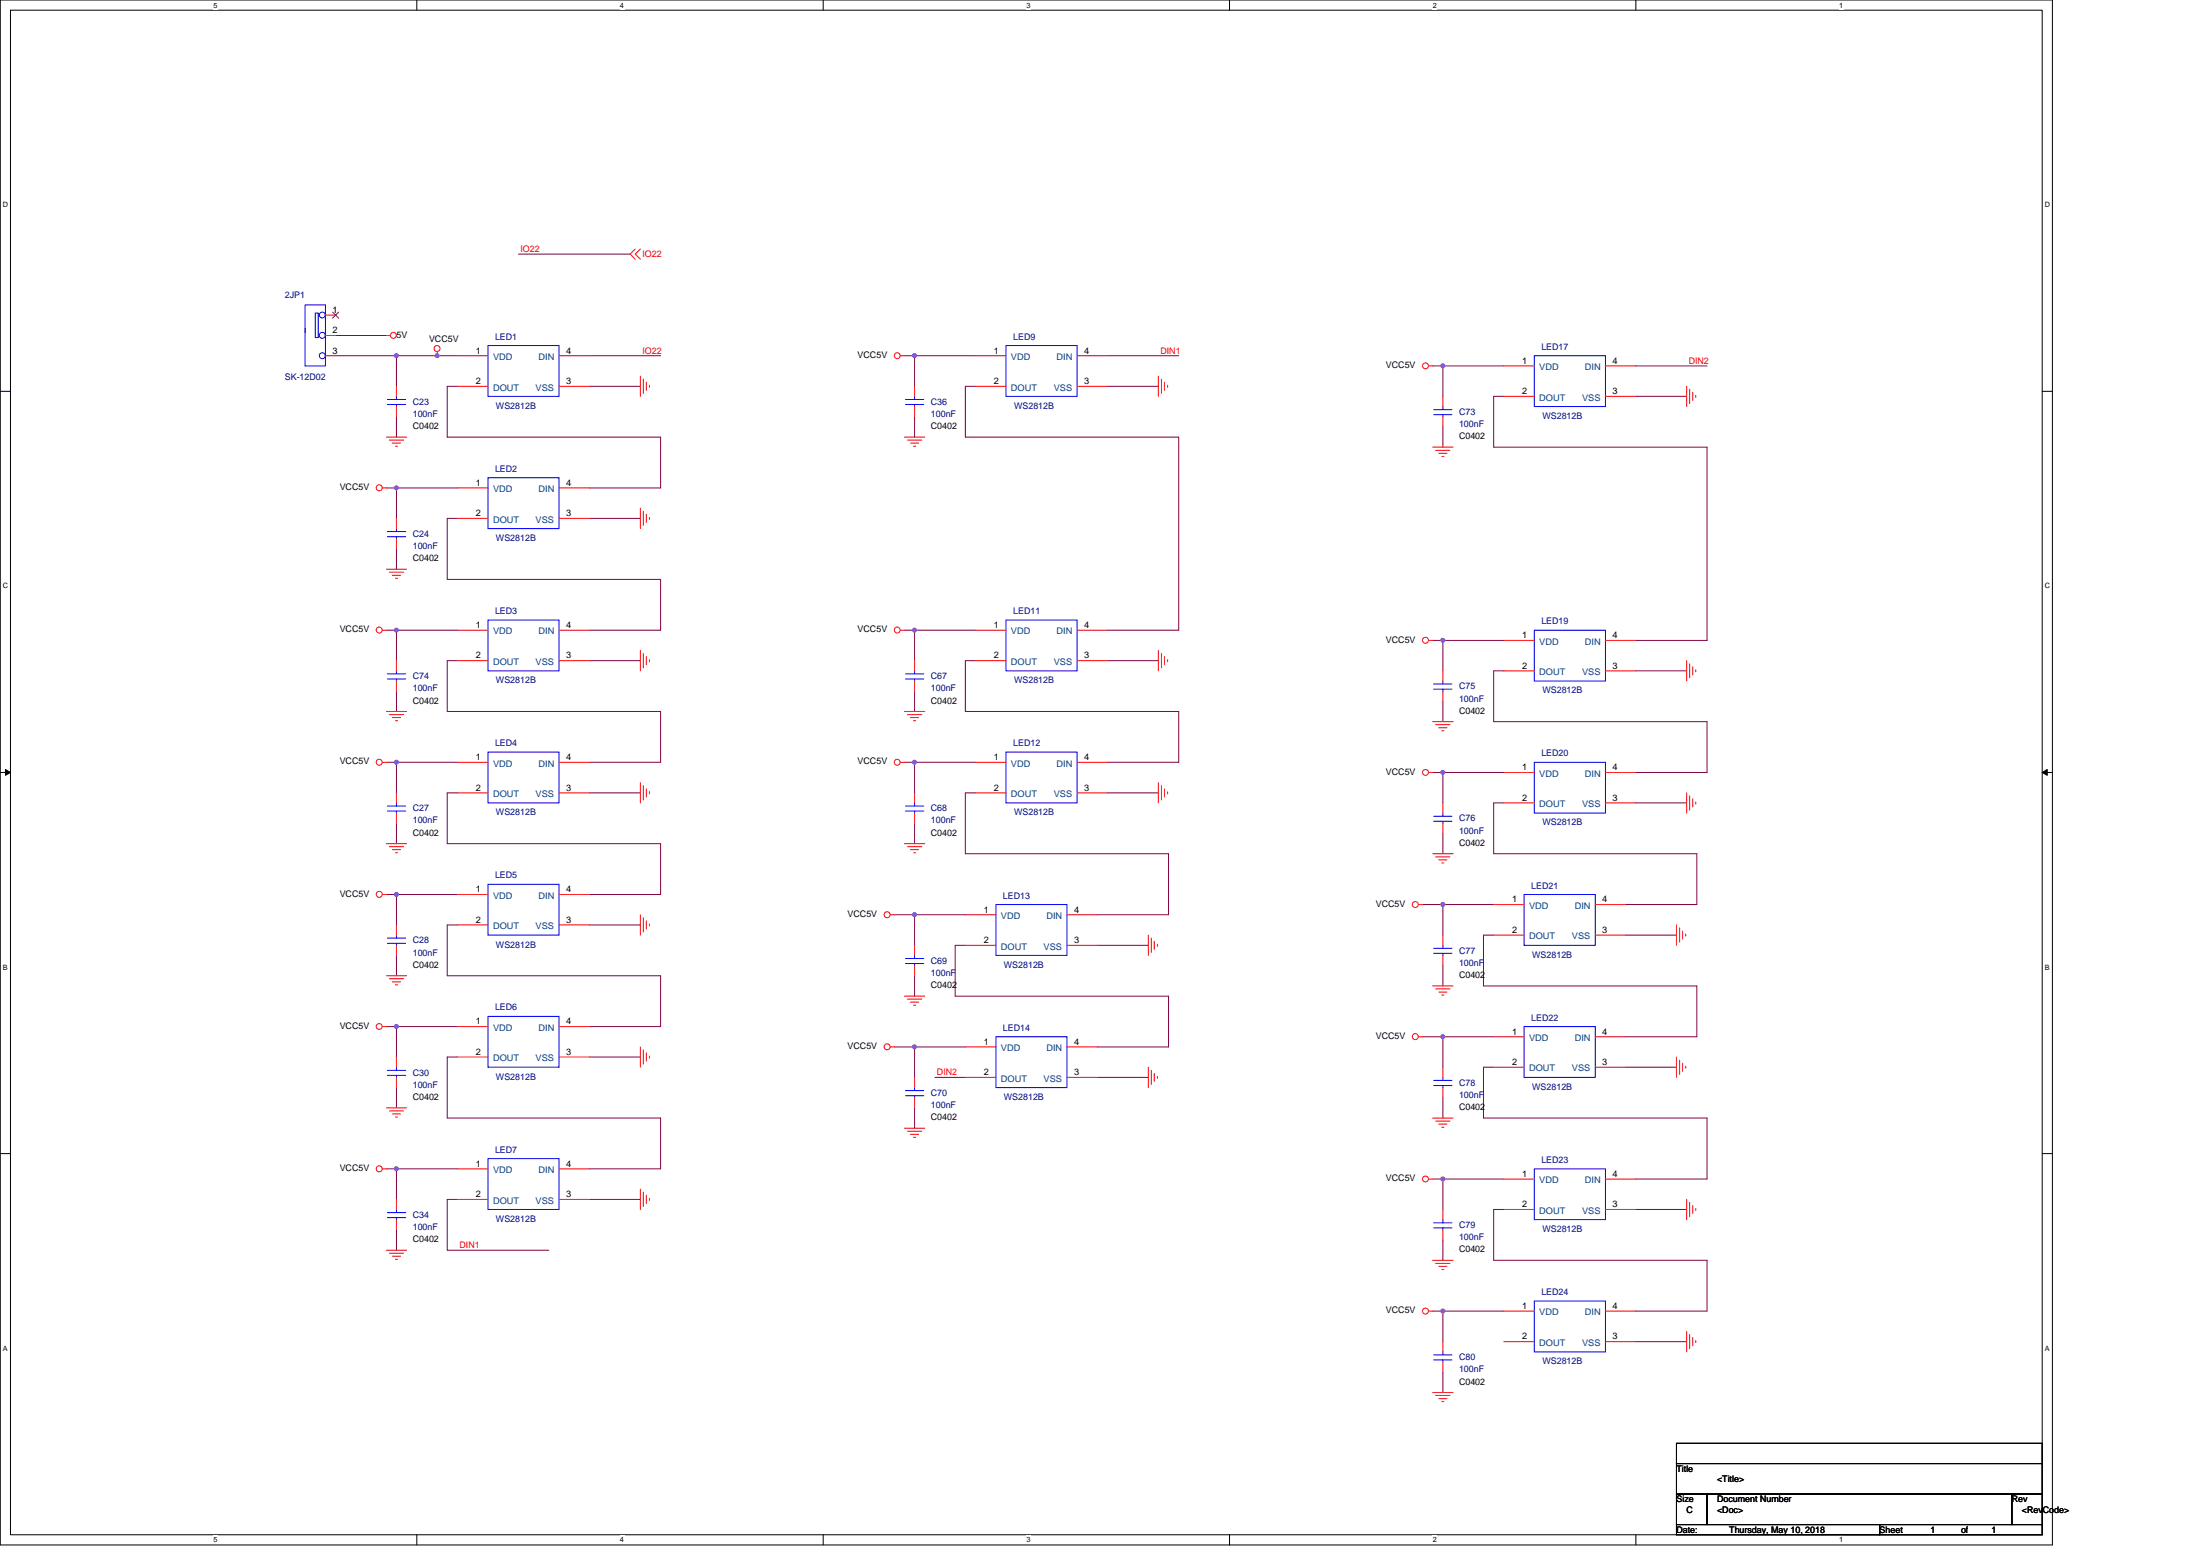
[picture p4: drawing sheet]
<svg xmlns="http://www.w3.org/2000/svg" width="297mm" height="210mm" viewBox="0 0 297 210" stroke-linecap="round" stroke-linejoin="round" font-family="sans-serif">
<path d="M0 0h277.1v208.5h-277.1zM1.4 1.4h274.3v205.7h-274.3z" fill="none" stroke="#000" stroke-width=".14"/>
<g fill="#fff">
<path d="M28.8 .1h.6v1.1h-.6z"/>
<path d="M28.8 207.3h.6v1.1h-.6z"/>
</g>
<path d="M56.3 0v1.4M56.3 207.1v1.4" fill="none" stroke="#000" stroke-width=".14"/>
<g fill="#fff">
<path d="M83.7 .1h.6v1.1h-.6z"/>
<path d="M83.7 207.3h.6v1.1h-.6z"/>
</g>
<path d="M111.1 0v1.4M111.1 207.1v1.4" fill="none" stroke="#000" stroke-width=".14"/>
<g fill="#fff">
<path d="M138.6 .1h.5v1.1h-.5z"/>
<path d="M138.6 207.3h.5v1.1h-.5z"/>
</g>
<path d="M166 0v1.4M166 207.1v1.4" fill="none" stroke="#000" stroke-width=".14"/>
<g fill="#fff">
<path d="M193.4 .1h.6v1.1h-.6z"/>
<path d="M193.4 207.3h.6v1.1h-.6z"/>
</g>
<path d="M220.9 0v1.4M220.9 207.1v1.4" fill="none" stroke="#000" stroke-width=".14"/>
<g fill="#fff">
<path d="M248.3 .1h.6v1.1h-.6z"/>
<path d="M248.3 207.3h.6v1.1h-.6z"/>
<path d="M.4 27.1h.7v1.1h-.7z"/>
<path d="M276.1 27.1h.7v1.1h-.7z"/>
<path d="M.4 78.5h.7v1.1h-.7z"/>
<path d="M276.1 78.5h.7v1.1h-.7z"/>
</g>
<path d="M0 52.8h1.4M275.7 52.8h1.4" fill="none" stroke="#000" stroke-width=".14"/>
<g fill="#fff">
<path d="M.4 130h.7v1.1h-.7z"/>
<path d="M276.1 130h.7v1.1h-.7z"/>
</g>
<path d="M0 104.2h1.4M275.7 104.2h1.4" fill="none" stroke="#000" stroke-width=".14"/>
<path d="M.7 103.8l.7 .4-.7 .4zM275.7 104.2l.7-.4v.8z" fill="#000" stroke="#000" stroke-width=".14"/>
<g fill="#fff">
<path d="M.4 181.4h.7v1.1h-.7z"/>
<path d="M276.1 181.4h.7v1.1h-.7z"/>
</g>
<path d="M0 155.7h1.4M275.7 155.7h1.4M226.4 194.8h49.3v2.7h-49.3zM226.4 197.5h49.3v4.1h-49.3zM226.4 201.6h4.1v4.1h-4.1zM226.4 205.7h27.4v1.4h-27.4zM230.5 201.6h41.1v4.1h-41.1zM253.8 205.7h21.9v1.4h-21.9zM271.6 201.6h4.1v4.1h-4.1z" fill="none" stroke="#000" stroke-width=".14"/>
<g fill="none" stroke="#800040" stroke-width=".14">
<path d="M70 34.3h15.1M45.3 48h8.2M45.3 45.3h6.9M53.5 48v4.1M53.5 56.2v2.8M53.5 48h8.3M61.8 52.1h-1.4v6.9h28.8v6.8h-9.6M79.6 48h9.6M79.6 52.1h6.9M122.1 48h1.4M123.5 48h8.2M123.5 48v4.1"/>
<path d="M123.5 56.2v2.8M131.7 52.1h-1.4v6.9h28.8v26h-9.6M149.5 48h9.6M149.5 52.1h6.9M193.4 49.4h1.4M194.8 57.6v2.7M194.8 49.4v4.1M194.8 49.4h8.2M203 53.5h-1.3v6.8h28.8v26.1h-9.6M220.9 53.5h6.8M220.9 49.4h9.6M52.2 65.8h1.3"/>
<path d="M53.5 65.8h8.3M53.5 65.8v4.2M53.5 74.1v2.7M61.8 70h-1.4v8.2h28.8v6.8h-9.6M79.6 70h6.9M52.2 85h1.3M53.5 85v4.2M53.5 93.3v2.7M53.5 85h8.3M61.8 89.2h-1.4v6.8h28.8v6.9h-9.6M79.6 89.2h6.9M122.1 85h1.4"/>
<path d="M123.5 85h8.2M123.5 85v4.2M123.5 93.3v2.7M131.7 89.2h-1.4v6.8h28.8v6.9h-9.6M149.5 89.2h6.9M193.4 86.4h1.4M194.8 86.4v4.1M194.8 94.6v2.8M194.8 86.4h8.2M203 90.5h-1.3v6.9h28.8v6.8h-9.6M220.9 90.5h6.8M52.2 102.9h1.3"/>
<path d="M53.5 102.9h8.3M53.5 102.9v4.1M53.5 111.1v2.8M61.8 107h-1.4v6.9h28.8v6.8h-9.6M79.6 107h6.9M122.1 102.9h1.4M123.5 102.9h8.2M123.5 102.9v4.1M123.5 111.1v2.8M131.7 107h-1.4v8.2h27.5v8.2h-9.6M149.5 107h6.9M193.4 104.2h1.4"/>
<path d="M194.8 104.2v4.2M194.8 112.5v2.7M194.8 104.2h8.2M203 108.4h-1.3v6.8h27.4v6.9h-9.6M220.9 108.4h6.8M52.2 120.7h1.3M52.2 138.5h1.3M53.5 138.5h8.3M53.5 120.7v4.1M53.5 128.9v2.8M53.5 138.5v4.1M53.5 120.7h8.3"/>
<path d="M61.8 124.8h-1.4v6.9h28.8v6.8h-9.6M79.6 124.8h6.9M120.8 123.4h2.7M123.5 123.4v4.2M123.5 131.7v2.7M123.5 123.4h6.8M130.3 127.6h-1.3v6.8h28.8v6.9h-9.6M148.2 127.6h6.8M192.1 122.1h2.7M192.1 139.9h2.7M194.8 122.1v4.1M194.8 130.3v2.8"/>
<path d="M194.8 139.9v4.1M194.8 139.9h6.9M194.8 122.1h6.9M201.7 126.2h-1.4v6.9h28.8v6.8h-9.6M219.5 126.2h6.9M52.2 157.7h1.3M53.5 146.8v2.7M53.5 157.7v4.2M53.5 157.7h8.3M61.8 142.6h-1.4v8.3h28.8v6.8h-9.6M79.6 142.6h6.9M120.8 141.3h2.7"/>
<path d="M123.5 141.3v4.1M123.5 149.5v2.8M123.5 141.3h6.8M126.2 145.4h4.1M148.2 145.4h6.8M193.4 159.1h1.4M194.8 159.1h8.2M194.8 148.1v2.8M194.8 159.1v4.1M201.7 144h-1.4v6.9h30.2v8.2h-9.6M219.5 144h6.9M53.5 166v2.7"/>
<path d="M61.8 161.9h-1.4v6.8h13.7M79.6 161.9h6.9M193.4 176.9h1.4M194.8 176.9h8.2M194.8 167.3v2.8M194.8 176.9v4.2M203 163.2h-1.3v6.9h28.8v6.8h-9.6M220.9 163.2h6.8M194.8 185.2v2.7M220.9 181.1h6.8"/>
</g>
<g fill="#f0f" stroke="#f0f" stroke-width=".14">
<circle cx="59" cy="48" r=".27"/>
<circle cx="53.5" cy="85" r=".27"/>
<circle cx="53.5" cy="120.7" r=".27"/>
<circle cx="53.5" cy="138.5" r=".27"/>
<circle cx="53.5" cy="157.7" r=".27"/>
<circle cx="123.5" cy="48" r=".27"/>
<circle cx="123.5" cy="85" r=".27"/>
<circle cx="123.5" cy="123.4" r=".27"/>
<circle cx="123.5" cy="141.3" r=".27"/>
<circle cx="194.8" cy="86.4" r=".27"/>
<circle cx="194.8" cy="122.1" r=".27"/>
<circle cx="53.5" cy="65.8" r=".27"/>
<circle cx="53.5" cy="102.9" r=".27"/>
<circle cx="123.5" cy="102.9" r=".27"/>
<circle cx="194.8" cy="49.4" r=".27"/>
<circle cx="194.8" cy="104.2" r=".27"/>
<circle cx="194.8" cy="139.9" r=".27"/>
<circle cx="194.8" cy="159.1" r=".27"/>
<circle cx="194.8" cy="176.9" r=".27"/>
<circle cx="53.5" cy="48" r=".27"/>
</g>
<g fill="none" stroke="#f00" stroke-width=".14">
<path d="M85.8 33.6l-.7 .7 .7 .7M86.5 33.6l-.7 .7 .7 .7M43.9 42.5h1.4M43.9 48h1.4M43.9 45.3h1.4M52.2 45.3h.5M52.2 59h2.7M52.6 59.4h1.9M53 59.8h1.1M53.5 54.9v1.3M53.5 52.1v1.4M59 47.5v.5"/>
<path d="M61.8 48h4.1M61.8 52.1h4.1M75.5 52.1h4.1M75.5 48h4.1M86.5 50.8v2.7M86.9 51.2v1.9M87.3 51.6v1.1M87.7 52v.3M121.6 48h.5M122.1 59h2.8M122.5 59.4h2M122.9 59.8h1.1"/>
<path d="M123.5 54.9v1.3M123.5 52.1v1.4M131.7 48h4.1M131.7 52.1h4.1M145.4 52.1h4.1M145.4 48h4.1M156.4 50.8v2.7M156.8 51.2v1.9M157.2 51.6v1.1M157.6 52v.3M192.9 49.4h.5M194.8 56.2v1.4"/>
<path d="M194.8 53.5v1.4M203 49.4h4.2M203 53.5h4.2M216.8 53.5h4.1M216.8 49.4h4.1M227.7 52.1v2.8M228.1 52.5v2M228.6 52.9v1.1M229 53.4v.2M51.6 65.8h.6M52.2 76.8h2.7M52.6 77.2h1.9"/>
<path d="M53 77.6h1.1M53.4 60.2h.3M53.4 78h.3M53.5 72.7v1.4M53.5 70v1.3M61.8 65.8h4.1M61.8 70h4.1M75.5 70h4.1M75.5 65.8h4.1M86.5 68.6v2.7M86.9 69v1.9M87.3 69.4v1.1"/>
<path d="M87.7 69.8v.3M123.4 60.2h.2M193.4 60.3h2.8M193.8 60.8h2M194.3 61.2h1.1M194.7 61.6h.2M51.6 85h.6M52.2 96h2.7M52.6 96.4h1.9M53 96.8h1.1M53.4 97.3h.3M53.5 91.9v1.4"/>
<path d="M53.5 89.2v1.3M61.8 85h4.1M61.8 89.2h4.1M75.5 89.2h4.1M75.5 85h4.1M86.5 87.8v2.7M86.9 88.2v1.9M87.3 88.6v1.1M87.7 89v.3M121.6 85h.5M122.1 96h2.8M122.5 96.4h2"/>
<path d="M122.9 96.8h1.1M123.4 97.3h.2M123.5 91.9v1.4M123.5 89.2v1.3M131.7 85h4.1M131.7 89.2h4.1M145.4 89.2h4.1M145.4 85h4.1M156.4 87.8v2.7M156.8 88.2v1.9M157.2 88.6v1.1M157.6 89v.3"/>
<path d="M192.9 86.4h.5M193.4 97.4h2.8M193.8 97.8h2M194.3 98.2h1.1M194.7 98.6h.2M194.8 93.3v1.3M194.8 90.5v1.4M203 86.4h4.2M203 90.5h4.2M216.8 90.5h4.1M216.8 86.4h4.1M227.7 89.2v2.7"/>
<path d="M228.1 89.6v1.9M228.6 90v1.1M229 90.4v.3M51.6 102.9h.6M52.2 113.9h2.7M52.6 114.3h1.9M53 114.7h1.1M53.4 115.1h.3M53.5 109.7v1.4M53.5 107v1.4M61.8 102.9h4.1M61.8 107h4.1"/>
<path d="M75.5 107h4.1M75.5 102.9h4.1M86.5 105.6v2.8M86.9 106v1.9M87.3 106.4v1.1M87.7 106.8v.3M121.6 102.9h.5M122.1 113.9h2.8M122.5 114.3h2M122.9 114.7h1.1M123.4 115.1h.2M123.5 109.7v1.4"/>
<path d="M123.5 107v1.4M131.7 102.9h4.1M131.7 107h4.1M145.4 107h4.1M145.4 102.9h4.1M156.4 105.6v2.8M156.8 106v1.9M157.2 106.4v1.1M157.6 106.8v.3M192.9 104.2h.5M193.4 115.2h2.8M193.8 115.6h2"/>
<path d="M194.3 116h1.1M194.7 116.5h.2M194.8 111.1v1.4M194.8 108.4v1.3M203 104.2h4.2M203 108.4h4.2M216.8 108.4h4.1M216.8 104.2h4.1M227.7 107v2.7M228.1 107.4v1.9M228.6 107.8v1.1M229 108.2v.3"/>
<path d="M51.6 138.5h.6M51.6 120.7h.6M52.2 131.7h2.7M52.6 132.1h1.9M53 132.5h1.1M53.4 132.9h.3M53.5 127.6v1.3M53.5 124.8v1.4M61.8 138.5h4.1M61.8 120.7h4.1M61.8 124.8h4.1M75.5 138.5h4.1"/>
<path d="M75.5 124.8h4.1M75.5 120.7h4.1M86.5 123.4v2.8M86.9 123.9v1.9M87.3 124.3v1.1M87.7 124.7v.2M120.2 123.4h.6M122.1 134.4h2.8M122.5 134.8h2M122.9 135.2h1.1M123.4 135.7h.2M123.5 130.3v1.4"/>
<path d="M123.5 127.6v1.3M130.3 123.4h4.2M130.3 127.6h4.2M144.1 127.6h4.1M144.1 123.4h4.1M155 126.2v2.7M155.4 126.6v1.9M155.8 127v1.1M156.3 127.4v.3M191.5 139.9h.6M191.5 122.1h.6M193.4 133.1h2.8"/>
<path d="M193.8 133.5h2M194.3 133.9h1.1M194.7 134.3h.2M194.8 128.9v1.4M194.8 126.2v1.4M201.7 139.9h4.1M201.7 122.1h4.1M201.7 126.2h4.1M215.4 139.9h4.1M215.4 126.2h4.1M215.4 122.1h4.1M226.4 124.8v2.8"/>
<path d="M226.8 125.2v1.9M227.2 125.6v1.1M227.6 126v.3M51.6 157.7h.6M52.2 149.5h2.7M52.6 149.9h1.9M53 150.3h1.1M53.4 150.7h.3M53.5 145.4v1.4M53.5 142.6v1.4M61.8 157.7h4.1M61.8 142.6h4.1"/>
<path d="M75.5 157.7h4.1M75.5 142.6h4.1M86.5 141.3v2.7M86.9 141.7v1.9M87.3 142.1v1.1M87.7 142.5v.3M120.2 141.3h.6M122.1 152.3h2.8M122.5 152.7h2M122.9 153.1h1.1M123.4 153.5h.2M123.5 148.1v1.4"/>
<path d="M123.5 145.4v1.4M130.3 141.3h4.2M130.3 145.4h4.2M144.1 145.4h4.1M144.1 141.3h4.1M155 144v2.8M155.4 144.4v1.9M155.8 144.8v1.1M156.3 145.3v.2M192.9 159.1h.5M193.4 150.9h2.8M193.8 151.3h2"/>
<path d="M194.3 151.7h1.1M194.7 152.1h.2M194.8 146.8v1.3M194.8 144v1.4M201.7 144h4.1M203 159.1h4.2M215.4 144h4.1M216.8 159.1h4.1M226.4 142.6v2.8M226.8 143.1v1.9M227.2 143.5v1.1M227.6 143.9v.3"/>
<path d="M52.2 168.7h2.7M52.6 169.1h1.9M53 169.5h1.1M53.4 169.9h.3M53.5 164.6v1.4M53.5 161.9v1.3M61.8 161.9h4.1M75.5 161.9h4.1M86.5 160.5v2.7M86.9 160.9v1.9M87.3 161.3v1.1M87.7 161.7v.3"/>
<path d="M192.9 176.9h.5M193.4 170.1h2.8M193.8 170.5h2M194.3 170.9h1.1M194.7 171.3h.2M194.8 166v1.3M194.8 163.2v1.4M203 163.2h4.2M203 176.9h4.2M216.8 163.2h4.1M216.8 176.9h4.1M227.7 161.9v2.7"/>
<path d="M227.7 179.7v2.7M228.1 162.3v1.9M228.6 162.7v1.1M229 163.1v.3M193.4 187.9h2.8M193.8 188.3h2M194.3 188.7h1.1M194.7 189.1h.2M194.8 183.8v1.4M194.8 181.1v1.3M203 181.1h4.2M216.8 181.1h4.1"/>
<path d="M228.1 180.1v1.9M228.6 180.5v1.1M229 180.9v.3"/>
<circle cx="53.1" cy="45.3" r=".4"/>
<circle cx="59" cy="47" r=".4"/>
<circle cx="121.1" cy="48" r=".4"/>
<circle cx="192.5" cy="49.4" r=".4"/>
<circle cx="51.2" cy="65.8" r=".4"/>
<circle cx="51.2" cy="85" r=".4"/>
<circle cx="121.1" cy="85" r=".4"/>
<circle cx="192.5" cy="86.4" r=".4"/>
<circle cx="51.2" cy="102.9" r=".4"/>
<circle cx="121.1" cy="102.9" r=".4"/>
<circle cx="192.5" cy="104.2" r=".4"/>
<circle cx="51.2" cy="120.7" r=".4"/>
<circle cx="51.2" cy="138.5" r=".4"/>
<circle cx="119.8" cy="123.4" r=".4"/>
<circle cx="191.1" cy="122.1" r=".4"/>
<circle cx="191.1" cy="139.9" r=".4"/>
<circle cx="51.2" cy="157.7" r=".4"/>
<circle cx="119.8" cy="141.3" r=".4"/>
<circle cx="192.5" cy="159.1" r=".4"/>
<circle cx="192.5" cy="176.9" r=".4"/>
</g>
<g fill="none" stroke="#00f" stroke-width=".14">
<path d="M41.2 44.3v5.1h2.7v-8.3h-2.7v3.8M42.6 42.2h.4v3.4h-.4zM43.9 42.9v.3M52.3 53.9h2.5M52.3 54.6h2.5M53.5 54.6v.3M53.5 53.5v.4M65.9 46.6h9.6v6.9h-9.6zM122.3 53.9h2.4M122.3 54.6h2.4M123.5 54.6v.3M123.5 53.5v.4"/>
<path d="M135.8 46.6h9.6v6.9h-9.6zM193.6 55.3h2.4M193.6 56h2.4M194.8 56v.2M194.8 54.9v.4M207.2 48h9.6v6.9h-9.6zM52.3 71.7h2.5M52.3 72.4h2.5M53.5 72.4v.3M53.5 71.3v.4M65.9 64.5h9.6v6.8h-9.6zM52.3 90.9h2.5"/>
<path d="M52.3 91.6h2.5M53.5 91.6v.3M53.5 90.5v.4M65.9 83.7h9.6v6.8h-9.6zM122.3 90.9h2.4M122.3 91.6h2.4M123.5 91.6v.3M123.5 90.5v.4M135.8 83.7h9.6v6.8h-9.6zM193.6 92.3h2.4M193.6 93h2.4M194.8 93v.3"/>
<path d="M194.8 91.9v.4M207.2 85h9.6v6.9h-9.6zM52.3 108.8h2.5M52.3 109.5h2.5M53.5 109.5v.2M53.5 108.4v.4M65.9 101.5h9.6v6.9h-9.6zM65.9 119.3h9.6v6.9h-9.6zM122.3 108.8h2.4M122.3 109.5h2.4M123.5 109.5v.2M123.5 108.4v.4"/>
<path d="M135.8 101.5h9.6v6.9h-9.6zM193.6 110.2h2.4M193.6 110.8h2.4M194.8 110.8v.3M194.8 109.7v.5M207.2 102.9h9.6v6.8h-9.6zM52.3 126.6h2.5M52.3 127.3h2.5M53.5 127.3v.3M53.5 126.2v.4M65.9 137.2h9.6v6.8h-9.6zM122.3 129.3h2.4"/>
<path d="M122.3 130h2.4M123.5 130v.3M123.5 128.9v.4M134.5 122.1h9.6v6.8h-9.6zM134.5 139.9h9.6v6.9h-9.6zM193.6 128h2.4M193.6 128.7h2.4M194.8 128.7v.2M194.8 127.6v.4M205.8 138.5h9.6v6.9h-9.6zM205.8 120.7h9.6v6.9h-9.6zM52.3 144.4h2.5"/>
<path d="M52.3 145.1h2.5M53.5 145.1v.3M53.5 144v.4M65.9 156.4h9.6v6.8h-9.6zM122.3 147.2h2.4M122.3 147.9h2.4M123.5 147.9v.2M123.5 146.8v.4M193.6 145.8h2.4M193.6 146.5h2.4M194.8 146.5v.3M194.8 145.4v.4"/>
<path d="M207.2 157.7h9.6v6.9h-9.6zM52.3 163.6h2.5M52.3 164.3h2.5M53.5 164.3v.3M53.5 163.2v.4M193.6 165h2.4M193.6 165.7h2.4M194.8 165.7v.3M194.8 164.6v.4M207.2 175.6h9.6v6.8h-9.6zM193.6 182.8h2.4M193.6 183.5h2.4"/>
<path d="M194.8 183.5v.3M194.8 182.4v.4"/>
<circle cx="43.5" cy="45.3" r=".4"/>
<circle cx="43.5" cy="48" r=".4"/>
<circle cx="43.5" cy="42.5" r=".4"/>
</g>
<path d="M44.9 42.1l.8 .8M45.7 42.1l-.8 .8" fill="none" stroke="#804000" stroke-width=".14"/>
<g font-size="1.2" fill="#f00">
<text x="70.3" y="34">IO22</text>
<text x="86.7" y="34.7">IO22</text>
<text x="86.7" y="47.7">IO22</text>
<text x="156.7" y="47.7">DIN1</text>
<text x="228" y="49.1">DIN2</text>
<text x="126.5" y="145.1">DIN2</text>
<text x="62" y="168.4">DIN1</text>
</g>
<g font-size="1.2" fill="#000080">
<text x="38.5" y="40.2">2JP1</text>
<text x="66.8" y="45.8">LED1</text>
<text x="136.8" y="45.8">LED9</text>
<text x="208.1" y="47.2">LED17</text>
<text x="38.5" y="51.3">SK-12D02</text>
<text x="55.7" y="54.6">C23</text>
<text x="55.7" y="56.3">100nF</text>
<text x="67" y="55.2">WS2812B</text>
<text x="125.7" y="54.6">C36</text>
<text x="125.7" y="56.3">100nF</text>
<text x="136.9" y="55.2">WS2812B</text>
<text x="197" y="56">C73</text>
<text x="197" y="57.6">100nF</text>
<text x="208.3" y="56.5">WS2812B</text>
<text x="66.8" y="63.7">LED2</text>
<text x="55.7" y="72.5">C24</text>
<text x="55.7" y="74.1">100nF</text>
<text x="67" y="73">WS2812B</text>
<text x="66.8" y="82.9">LED3</text>
<text x="136.8" y="82.9">LED11</text>
<text x="208.1" y="84.2">LED19</text>
<text x="55.7" y="91.7">C74</text>
<text x="55.7" y="93.3">100nF</text>
<text x="67" y="92.2">WS2812B</text>
<text x="125.7" y="91.7">C67</text>
<text x="125.7" y="93.3">100nF</text>
<text x="136.9" y="92.2">WS2812B</text>
<text x="197" y="93">C75</text>
<text x="197" y="94.7">100nF</text>
<text x="208.3" y="93.6">WS2812B</text>
<text x="66.8" y="100.7">LED4</text>
<text x="136.8" y="100.7">LED12</text>
<text x="208.1" y="102.1">LED20</text>
<text x="55.7" y="109.5">C27</text>
<text x="55.7" y="111.1">100nF</text>
<text x="67" y="110">WS2812B</text>
<text x="125.7" y="109.5">C68</text>
<text x="125.7" y="111.1">100nF</text>
<text x="136.9" y="110">WS2812B</text>
<text x="197" y="110.8">C76</text>
<text x="197" y="112.5">100nF</text>
<text x="208.3" y="111.4">WS2812B</text>
<text x="66.8" y="118.5">LED5</text>
<text x="206.8" y="119.9">LED21</text>
<text x="135.4" y="121.3">LED13</text>
<text x="55.7" y="127.3">C28</text>
<text x="55.7" y="129">100nF</text>
<text x="67" y="127.9">WS2812B</text>
<text x="125.7" y="130">C69</text>
<text x="125.7" y="131.7">100nF</text>
<text x="135.5" y="130.6">WS2812B</text>
<text x="197" y="128.7">C77</text>
<text x="197" y="130.3">100nF</text>
<text x="206.9" y="129.2">WS2812B</text>
<text x="66.8" y="136.4">LED6</text>
<text x="206.8" y="137.7">LED22</text>
<text x="135.4" y="139.1">LED14</text>
<text x="55.7" y="145.1">C30</text>
<text x="55.7" y="146.8">100nF</text>
<text x="67" y="145.7">WS2812B</text>
<text x="125.7" y="147.9">C70</text>
<text x="125.7" y="149.5">100nF</text>
<text x="135.5" y="148.4">WS2812B</text>
<text x="197" y="146.5">C78</text>
<text x="197" y="148.2">100nF</text>
<text x="206.9" y="147.1">WS2812B</text>
<text x="66.8" y="155.6">LED7</text>
<text x="208.1" y="156.9">LED23</text>
<text x="55.7" y="164.3">C34</text>
<text x="55.7" y="166">100nF</text>
<text x="67" y="164.9">WS2812B</text>
<text x="197" y="165.7">C79</text>
<text x="197" y="167.4">100nF</text>
<text x="208.3" y="166.3">WS2812B</text>
<text x="208.1" y="174.8">LED24</text>
<text x="197" y="183.6">C80</text>
<text x="197" y="185.2">100nF</text>
<text x="208.3" y="184.1">WS2812B</text>
</g>
<g font-size="1.2">
<text x="44.9" y="42.2">1</text>
<text x="44.9" y="47.7">3</text>
<text x="44.9" y="45">2</text>
<text x="53.5" y="45.6">5V</text>
<text x="57.9" y="46.1">VCC5V</text>
<text x="64.3" y="47.7">1</text>
<text x="76.4" y="47.7">4</text>
<text x="134.2" y="47.7">1</text>
<text x="146.4" y="47.7">4</text>
<text x="64.3" y="51.8">2</text>
<text x="76.4" y="51.8">3</text>
<text x="115.8" y="48.3">VCC5V</text>
<text x="134.2" y="51.8">2</text>
<text x="146.4" y="51.8">3</text>
<text x="187.1" y="49.7">VCC5V</text>
<text x="205.5" y="49.1">1</text>
<text x="205.5" y="53.2">2</text>
<text x="217.7" y="53.2">3</text>
<text x="217.7" y="49.1">4</text>
<text x="55.7" y="57.9">C0402</text>
<text x="125.7" y="57.9">C0402</text>
<text x="197" y="59.3">C0402</text>
<text x="64.3" y="65.6">1</text>
<text x="76.4" y="65.6">4</text>
<text x="45.9" y="66.1">VCC5V</text>
<text x="64.3" y="69.7">2</text>
<text x="76.4" y="69.7">3</text>
<text x="55.7" y="75.7">C0402</text>
<text x="45.9" y="85.3">VCC5V</text>
<text x="64.3" y="84.8">1</text>
<text x="64.3" y="88.9">2</text>
<text x="76.4" y="84.8">4</text>
<text x="76.4" y="88.9">3</text>
<text x="115.8" y="85.3">VCC5V</text>
<text x="134.2" y="84.8">1</text>
<text x="134.2" y="88.9">2</text>
<text x="146.4" y="84.8">4</text>
<text x="146.4" y="88.9">3</text>
<text x="187.1" y="86.7">VCC5V</text>
<text x="205.5" y="86.1">1</text>
<text x="217.7" y="86.1">4</text>
<text x="55.7" y="95">C0402</text>
<text x="125.7" y="95">C0402</text>
<text x="205.5" y="90.2">2</text>
<text x="217.7" y="90.2">3</text>
<text x="197" y="96.3">C0402</text>
<text x="45.9" y="103.2">VCC5V</text>
<text x="64.3" y="102.6">1</text>
<text x="64.3" y="106.7">2</text>
<text x="76.4" y="102.6">4</text>
<text x="76.4" y="106.7">3</text>
<text x="115.8" y="103.2">VCC5V</text>
<text x="134.2" y="102.6">1</text>
<text x="134.2" y="106.7">2</text>
<text x="146.4" y="102.6">4</text>
<text x="146.4" y="106.7">3</text>
<text x="187.1" y="104.5">VCC5V</text>
<text x="205.5" y="103.9">1</text>
<text x="217.7" y="103.9">4</text>
<text x="55.7" y="112.8">C0402</text>
<text x="125.7" y="112.8">C0402</text>
<text x="205.5" y="108.1">2</text>
<text x="217.7" y="108.1">3</text>
<text x="197" y="114.2">C0402</text>
<text x="45.9" y="121">VCC5V</text>
<text x="64.3" y="120.4">1</text>
<text x="64.3" y="124.5">2</text>
<text x="76.4" y="120.4">4</text>
<text x="76.4" y="124.5">3</text>
<text x="114.4" y="123.7">VCC5V</text>
<text x="132.8" y="123.1">1</text>
<text x="145" y="123.1">4</text>
<text x="185.8" y="122.4">VCC5V</text>
<text x="204.1" y="121.8">1</text>
<text x="204.1" y="125.9">2</text>
<text x="216.3" y="125.9">3</text>
<text x="216.3" y="121.8">4</text>
<text x="55.7" y="130.6">C0402</text>
<text x="132.8" y="127.3">2</text>
<text x="145" y="127.3">3</text>
<text x="197" y="132">C0402</text>
<text x="125.7" y="133.3">C0402</text>
<text x="45.9" y="138.8">VCC5V</text>
<text x="64.3" y="138.2">1</text>
<text x="64.3" y="142.3">2</text>
<text x="76.4" y="138.2">4</text>
<text x="76.4" y="142.3">3</text>
<text x="114.4" y="141.6">VCC5V</text>
<text x="132.8" y="141">1</text>
<text x="145" y="141">4</text>
<text x="185.8" y="140.2">VCC5V</text>
<text x="204.1" y="139.6">1</text>
<text x="204.1" y="143.7">2</text>
<text x="216.3" y="143.7">3</text>
<text x="216.3" y="139.6">4</text>
<text x="55.7" y="148.4">C0402</text>
<text x="132.8" y="145.1">2</text>
<text x="145" y="145.1">3</text>
<text x="197" y="149.8">C0402</text>
<text x="125.7" y="151.2">C0402</text>
<text x="45.9" y="158">VCC5V</text>
<text x="64.3" y="157.4">1</text>
<text x="64.3" y="161.6">2</text>
<text x="76.4" y="157.4">4</text>
<text x="76.4" y="161.6">3</text>
<text x="187.1" y="159.4">VCC5V</text>
<text x="205.5" y="158.8">1</text>
<text x="217.7" y="158.8">4</text>
<text x="55.7" y="167.6">C0402</text>
<text x="205.5" y="162.9">2</text>
<text x="217.7" y="162.9">3</text>
<text x="197" y="169">C0402</text>
<text x="187.1" y="177.2">VCC5V</text>
<text x="205.5" y="176.6">1</text>
<text x="217.7" y="176.6">4</text>
<text x="205.5" y="180.8">2</text>
<text x="217.7" y="180.8">3</text>
<text x="197" y="186.8">C0402</text>
<text x="226.4" y="198.6">Title</text>
<text x="226.4" y="202.8">Size</text>
<text x="231.8" y="202.8">Document Number</text>
<text x="231.8" y="200">&lt;Title&gt;</text>
<text x="271.6" y="202.8">Rev</text>
<text x="226.4" y="206.9">Date:</text>
<text x="227.7" y="204.1">C</text>
<text x="231.8" y="204.1">&lt;Doc&gt;</text>
<text x="233.5" y="206.9">Thursday, May 10, 2018</text>
<text x="253.8" y="206.9">Sheet</text>
<text x="260.6" y="206.9">1</text>
<text x="264.8" y="206.9">of</text>
<text x="268.9" y="206.9">1</text>
<text x="273" y="204.1">&lt;RevCode&gt;</text>
</g>
<g font-size="1.2" fill="#004080">
<text x="66.6" y="48.6">VDD</text>
<text x="66.6" y="52.7">DOUT</text>
<text x="72.3" y="52.7">VSS</text>
<text x="72.7" y="48.6">DIN</text>
<text x="136.5" y="48.6">VDD</text>
<text x="136.5" y="52.7">DOUT</text>
<text x="142.3" y="52.7">VSS</text>
<text x="142.7" y="48.6">DIN</text>
<text x="207.8" y="50">VDD</text>
<text x="214" y="50">DIN</text>
<text x="207.8" y="54.1">DOUT</text>
<text x="213.6" y="54.1">VSS</text>
<text x="66.6" y="66.4">VDD</text>
<text x="66.6" y="70.5">DOUT</text>
<text x="72.3" y="70.5">VSS</text>
<text x="72.7" y="66.4">DIN</text>
<text x="66.6" y="85.6">VDD</text>
<text x="66.6" y="89.7">DOUT</text>
<text x="72.3" y="89.7">VSS</text>
<text x="72.7" y="85.6">DIN</text>
<text x="136.5" y="85.6">VDD</text>
<text x="136.5" y="89.7">DOUT</text>
<text x="142.3" y="89.7">VSS</text>
<text x="142.7" y="85.6">DIN</text>
<text x="207.8" y="87">VDD</text>
<text x="214" y="87">DIN</text>
<text x="207.8" y="91.1">DOUT</text>
<text x="213.6" y="91.1">VSS</text>
<text x="66.6" y="103.4">VDD</text>
<text x="66.6" y="107.6">DOUT</text>
<text x="72.3" y="107.6">VSS</text>
<text x="72.7" y="103.4">DIN</text>
<text x="136.5" y="103.4">VDD</text>
<text x="136.5" y="107.6">DOUT</text>
<text x="142.3" y="107.6">VSS</text>
<text x="142.7" y="103.4">DIN</text>
<text x="207.8" y="104.8">VDD</text>
<text x="214" y="104.8">DIN</text>
<text x="207.8" y="108.9">DOUT</text>
<text x="213.6" y="108.9">VSS</text>
<text x="66.6" y="121.3">VDD</text>
<text x="66.6" y="125.4">DOUT</text>
<text x="72.3" y="125.4">VSS</text>
<text x="72.7" y="121.3">DIN</text>
<text x="135.1" y="124">VDD</text>
<text x="141.3" y="124">DIN</text>
<text x="206.5" y="122.6">VDD</text>
<text x="212.6" y="122.6">DIN</text>
<text x="135.1" y="128.1">DOUT</text>
<text x="140.9" y="128.1">VSS</text>
<text x="206.5" y="126.8">DOUT</text>
<text x="212.2" y="126.8">VSS</text>
<text x="66.6" y="139.1">VDD</text>
<text x="66.6" y="143.2">DOUT</text>
<text x="72.3" y="143.2">VSS</text>
<text x="72.7" y="139.1">DIN</text>
<text x="135.1" y="141.9">VDD</text>
<text x="141.3" y="141.9">DIN</text>
<text x="206.5" y="140.5">VDD</text>
<text x="212.6" y="140.5">DIN</text>
<text x="135.1" y="146">DOUT</text>
<text x="140.9" y="146">VSS</text>
<text x="206.5" y="144.6">DOUT</text>
<text x="212.2" y="144.6">VSS</text>
<text x="66.6" y="158.3">VDD</text>
<text x="72.7" y="158.3">DIN</text>
<text x="207.8" y="159.7">VDD</text>
<text x="214" y="159.7">DIN</text>
<text x="66.6" y="162.4">DOUT</text>
<text x="72.3" y="162.4">VSS</text>
<text x="207.8" y="163.8">DOUT</text>
<text x="213.6" y="163.8">VSS</text>
<text x="207.8" y="177.5">VDD</text>
<text x="214" y="177.5">DIN</text>
<text x="207.8" y="181.6">DOUT</text>
<text x="213.6" y="181.6">VSS</text>
</g>
<g font-size="1">
<text x="28.8" y="1">5</text>
<text x="83.7" y="1">4</text>
<text x="138.6" y="1">3</text>
<text x="193.4" y="1">2</text>
<text x="248.3" y="1">1</text>
<text x=".4" y="28">D</text>
<text x="276.1" y="28">D</text>
<text x=".4" y="79.4">C</text>
<text x="276.1" y="79.4">C</text>
<text x=".4" y="130.9">B</text>
<text x="276.1" y="130.9">B</text>
<text x=".4" y="182.3">A</text>
<text x="276.1" y="182.3">A</text>
<text x="28.8" y="208.2">5</text>
<text x="83.7" y="208.2">4</text>
<text x="138.6" y="208.2">3</text>
<text x="193.4" y="208.2">2</text>
<text x="248.3" y="208.2">1</text>
</g>
</svg>
